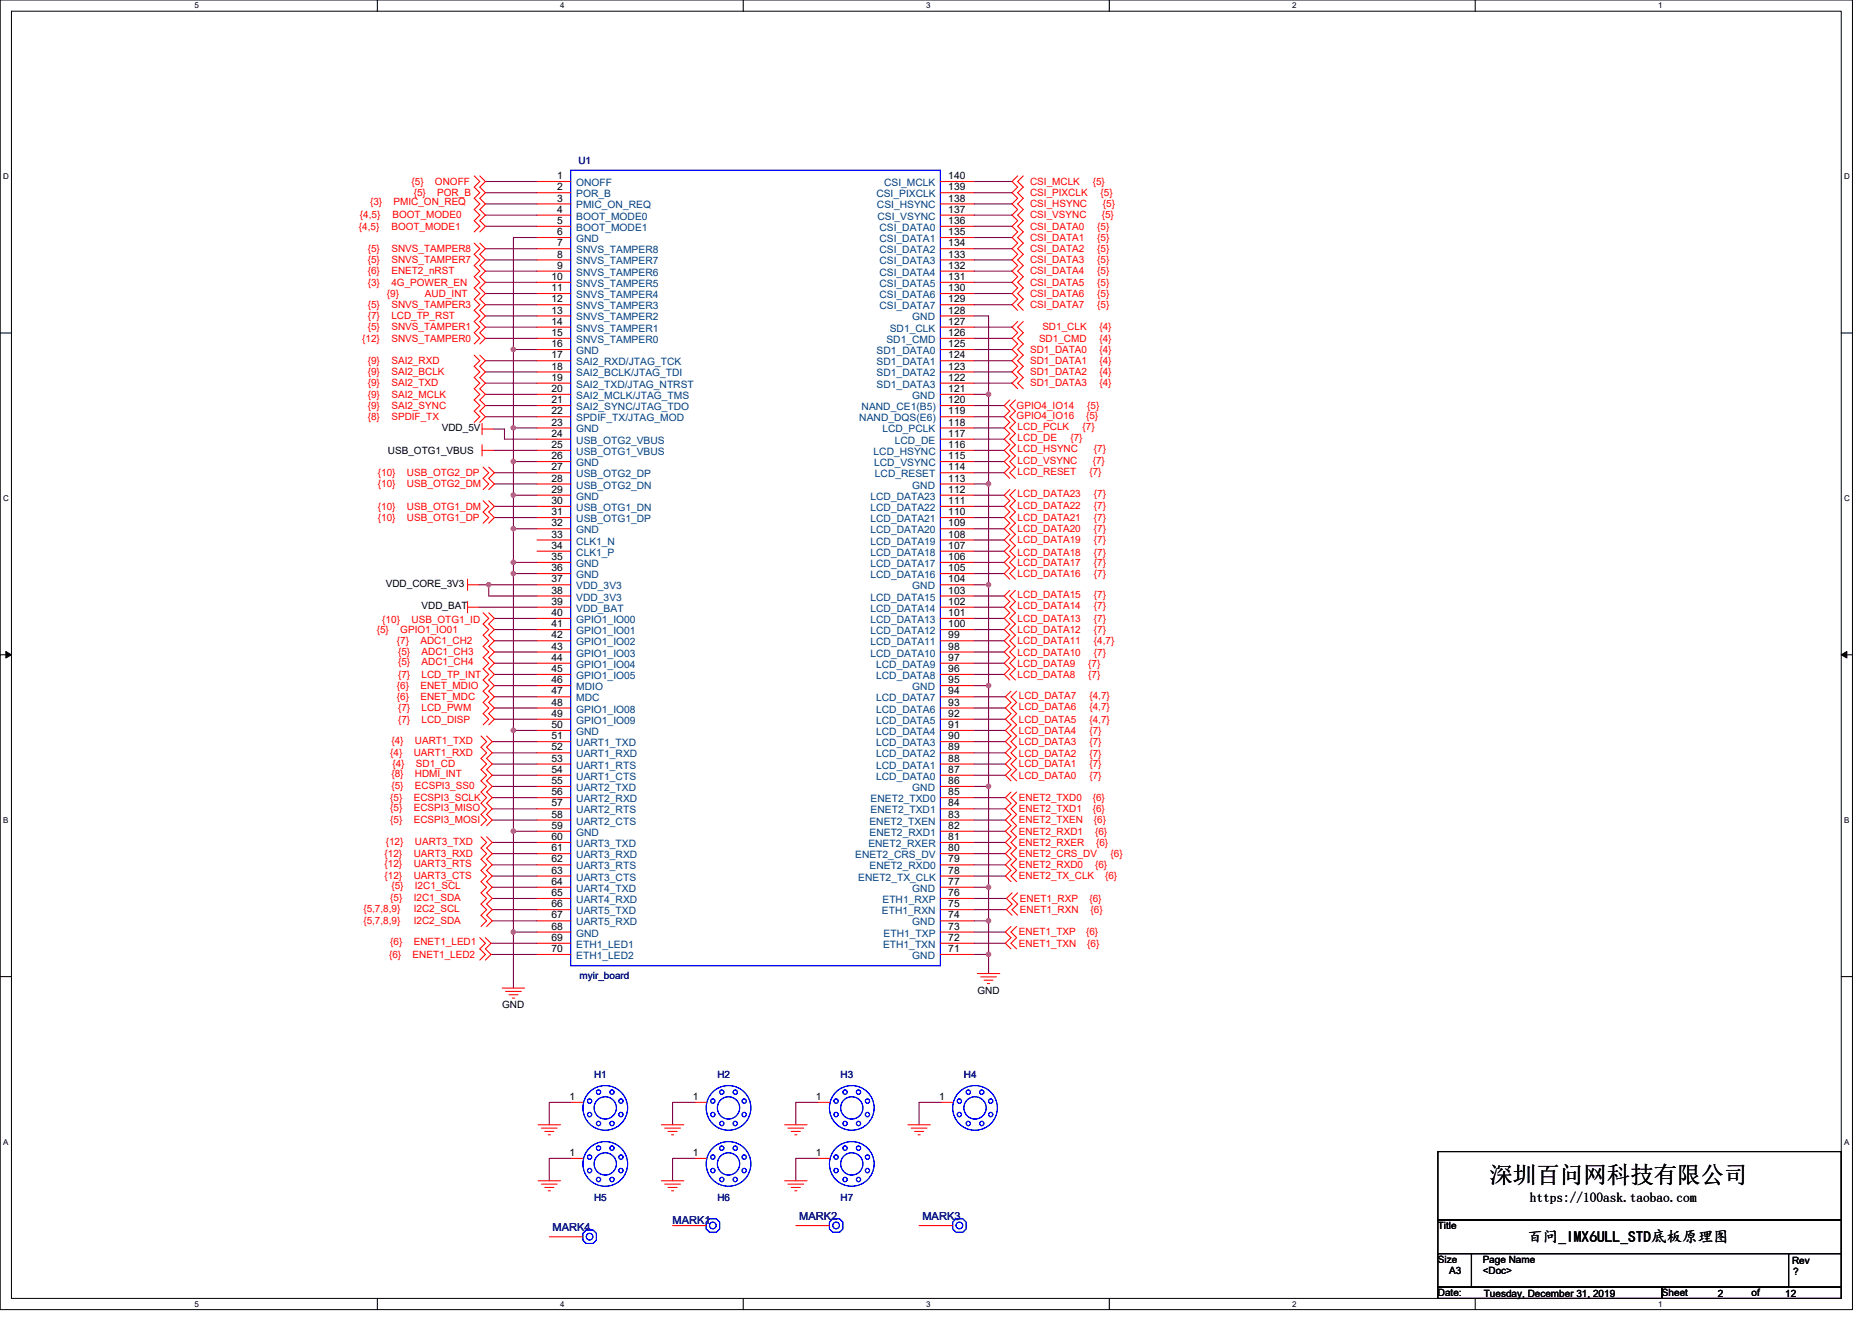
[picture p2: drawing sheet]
<svg xmlns="http://www.w3.org/2000/svg" width="297mm" height="210mm" viewBox="0 0 297 210" stroke-linecap="round" stroke-linejoin="round" font-family="sans-serif">
<path d="M0 0h293.9v207.9h-293.9zM1.8 1.8h290.4v204.3h-290.4z" fill="none" stroke="#000" stroke-width=".16"/>
<g fill="#fff">
<path d="M30.8 .2h.7v1.4h-.7z"/>
<path d="M30.8 206.3h.7v1.4h-.7z"/>
</g>
<path d="M59.9 0v1.8M59.9 206.1v1.8" fill="none" stroke="#000" stroke-width=".17"/>
<g fill="#fff">
<path d="M88.9 .2h.7v1.4h-.7z"/>
<path d="M88.9 206.3h.7v1.4h-.7z"/>
</g>
<path d="M117.9 0v1.8M117.9 206.1v1.8" fill="none" stroke="#000" stroke-width=".17"/>
<g fill="#fff">
<path d="M147 .2h.7v1.4h-.7z"/>
<path d="M147 206.3h.7v1.4h-.7z"/>
</g>
<path d="M176 0v1.8M176 206.1v1.8" fill="none" stroke="#000" stroke-width=".17"/>
<g fill="#fff">
<path d="M205 .2h.7v1.4h-.7z"/>
<path d="M205 206.3h.7v1.4h-.7z"/>
</g>
<path d="M234.1 0v1.8M234.1 206.1v1.8" fill="none" stroke="#000" stroke-width=".17"/>
<g fill="#fff">
<path d="M263.1 .2h.7v1.4h-.7z"/>
<path d="M263.1 206.3h.7v1.4h-.7z"/>
<path d="M.5 27.3h.9v1.4h-.9z"/>
<path d="M292.6 27.3h.9v1.4h-.9z"/>
<path d="M.5 78.4h.9v1.4h-.9z"/>
<path d="M292.6 78.4h.9v1.4h-.9z"/>
</g>
<path d="M0 52.9h1.8M292.2 52.9h1.7" fill="none" stroke="#000" stroke-width=".17"/>
<g fill="#fff">
<path d="M.5 129.5h.8v1.4h-.8z"/>
<path d="M292.6 129.5h.9v1.4h-.9z"/>
</g>
<path d="M0 103.9h1.8M292.2 103.9h1.7" fill="none" stroke="#000" stroke-width=".17"/>
<path d="M.9 103.4l.9 .5-.9 .5zM292.2 103.9l.8-.5v1z" fill="#000" stroke="#000" stroke-width=".16"/>
<g fill="#fff">
<path d="M.5 180.5h.8v1.4h-.8z"/>
<path d="M292.6 180.5h.9v1.4h-.9z"/>
</g>
<path d="M0 155h1.8M292.2 155h1.7M228.2 182.8h64v10.8h-64zM228.2 193.6h64v5.4h-64zM228.2 199h5.3v5.3h-5.3zM233.5 199h50.3v5.3h-50.3zM283.8 199h8.4v5.3h-8.4zM228.2 204.3h35.5v1.8h-35.5zM263.7 204.3h28.5v1.8h-28.5z" fill="none" stroke="#000" stroke-width=".17"/>
<g fill="none" stroke="#800040" stroke-width=".17">
<path d="M77 39.5h8.2M77 35.9h8.2M77 34.1h8.2M77 32.4h8.2M77 28.8h8.2M77 30.6h8.2M85.2 37.7h-3.7v17.8M154.6 39.5h6M154.6 37.7h6M154.6 35.9h6M154.6 34.1h6M154.6 32.4h6"/>
<path d="M154.6 30.6h6M154.6 28.8h6M77 59h8.2M77 57.3h8.2M77 53.7h8.2M77 51.9h8.2M77 50.1h8.2M77 48.4h8.2M77 46.6h8.2M77 44.8h8.2M77 43h8.2M77 41.3h8.2"/>
<path d="M81.5 55.5h3.7M81.5 55.5v12.4M154.6 48.4h6M154.6 46.6h6M154.6 44.8h6M154.6 43h6M154.6 41.3h6M154.6 50.1h2.3v12.5M154.6 59h6M154.6 57.3h6M154.6 55.5h6M154.6 53.7h6"/>
<path d="M154.6 51.9h6M77 64.4h8.2M77 62.6h8.2M77 60.8h8.2M77 66.1h8.2M78.3 71.5h6.9M78.3 68.1h1.7v1.6h5.2M78.4 75h6.8M78.4 76.8h6.8M81.5 78.6h3.7M81.5 78.6v5.3M81.5 73.3h3.7"/>
<path d="M81.5 73.3v5.3M81.5 67.9h3.7M81.5 67.9v5.4M154.6 78.6h4.7M154.6 75h4.7M154.6 73.3h4.7M154.6 71.5h4.7M154.6 69.7h4.7M154.6 67.9h4.7M154.6 76.8h2.3M154.6 60.8h6M154.6 62.6h2.3"/>
<path d="M154.6 66.1h4.7M154.6 64.4h4.7M156.9 62.6v14.2M156.9 76.8v16M76 92.8h1.6M76 96.4h9.2M77.6 92.8v1.8h7.6M77.6 92.8h7.6M78.4 99.9h6.8M78.4 98.1h6.8M78.4 80.4h6.8M78.4 82.1h6.8"/>
<path d="M81.5 91h3.7M81.5 89.3h3.7M81.5 89.3v26.6M85.2 83.9h-3.7v5.4M154.6 94.6h4.7M154.6 91h4.7M154.6 89.3h4.7M154.6 87.5h4.7M154.6 85.7h4.7M154.6 83.9h4.7M154.6 82.1h4.7M154.6 80.4h4.7"/>
<path d="M154.6 99.9h4.7M154.6 98.1h4.7M154.6 96.4h4.7M154.6 92.8h2.3M156.9 92.8v16M78.1 117.7h7.1M78.1 119.5h7.1M78.4 108.8h6.8M78.4 110.6h6.8M78.4 112.4h6.8M78.4 114.2h6.8M78.4 107h6.8"/>
<path d="M78.4 105.3h6.8M78.4 103.5h6.8M78.4 101.7h6.8M81.5 115.9h3.7M81.5 115.9v16M154.6 119.5h4.9M154.6 117.7h4.9M154.6 115.9h4.9M154.6 114.2h4.9M154.6 112.4h4.9M154.6 110.6h4.9M154.6 107h4.7"/>
<path d="M154.6 105.3h4.7M154.6 103.5h4.7M154.6 101.7h4.7M154.6 108.8h2.3M156.9 108.8v16h-2.3M78.1 121.3h7.1M78.1 133.7h7.1M78.1 135.5h7.1M78.1 137.3h7.1M78.1 139h7.1M78.1 124.8h7.1M78.1 126.6h7.1"/>
<path d="M78.1 128.4h7.1M78.1 130.2h7.1M78.1 123h7.1M81.5 131.9h3.7M81.5 131.9v16M154.6 139h4.9M154.6 137.3h4.9M154.6 133.7h4.9M154.6 131.9h4.9M154.6 130.2h4.9M154.6 128.4h4.9M154.6 126.6h4.9"/>
<path d="M154.6 123h4.9M154.6 121.3h4.9M154.6 135.5h4.9M156.9 124.8v16M77.9 149.7h7.3M77.9 151.5h7.3M78.1 140.8h7.1M78.1 142.6h7.1M78.1 144.4h7.1M78.1 146.2h7.1M81.5 147.9h3.7M81.5 147.9v8.9"/>
<path d="M154.6 149.7h4.9M154.6 147.9h4.9M154.6 142.6h5.1M154.6 144.4h5.1M154.6 151.5h2.3M154.6 140.8h2.3M154.6 146.2h2.3M156.9 140.8v5.4M156.9 146.2v5.3M156.9 151.5v3M90.7 175h-3.5v3.5M110.3 175h-3.6v3.5"/>
<path d="M129.8 175h-3.5v3.5M149.4 175h-3.6v3.5M90.7 183.9h-3.5v3.5M110.3 183.9h-3.6v3.5M129.8 183.9h-3.5v3.5"/>
</g>
<g fill="#f0f" stroke="#f0f" stroke-width=".17">
<circle cx="77.5" cy="92.8" r=".34"/>
<circle cx="81.5" cy="55.5" r=".35"/>
<circle cx="81.5" cy="67.9" r=".35"/>
<circle cx="81.5" cy="89.2" r=".35"/>
<circle cx="81.5" cy="91" r=".35"/>
<circle cx="81.5" cy="115.9" r=".35"/>
<circle cx="81.5" cy="131.9" r=".35"/>
<circle cx="156.9" cy="62.6" r=".35"/>
<circle cx="156.9" cy="76.8" r=".35"/>
<circle cx="156.9" cy="92.8" r=".35"/>
<circle cx="156.9" cy="108.8" r=".35"/>
<circle cx="156.9" cy="124.8" r=".35"/>
<circle cx="156.9" cy="140.8" r=".35"/>
<circle cx="156.9" cy="146.1" r=".35"/>
<circle cx="156.9" cy="151.5" r=".35"/>
<circle cx="81.5" cy="147.9" r=".35"/>
<circle cx="81.5" cy="78.6" r=".35"/>
<circle cx="81.5" cy="83.9" r=".35"/>
<circle cx="81.5" cy="73.2" r=".35"/>
</g>
<g fill="none" stroke="#f00" stroke-width=".17">
<path d="M75.2 38.6l.9 .9-.9 .9 .9 .9-.9 .8 .9 .9-.9 .9 .9 .9-.9 .9 .9 .9-.9 .9 .9 .9-.9 .9 .9 .8-.9 .9 .9 .9-.9 .9 .9 .9-.9 .9M75.2 27.9l.9 .9-.9 .9 .9 .9-.9 .9 .9 .9-.9 .9 .9 .8-.9 .9 .9 .9-.9 .9M76.1 38.6l.9 .9-.9 .9 .9 .9-.9 .8 .9 .9-.9 .9 .9 .9-.9 .9 .9 .9-.9 .9 .9 .9-.9 .9 .9 .8-.9 .9 .9 .9-.9 .9 .9 .9-.9 .9M76.1 27.9l.9 .9-.9 .9 .9 .9-.9 .9 .9 .9-.9 .9 .9 .8-.9 .9 .9 .9-.9 .9M85.2 28.8h5.3M85.2 30.6h5.3M85.2 32.4h5.3M85.2 34.1h5.3M85.2 35.9h5.3M85.2 37.7h5.3M85.2 39.5h5.3M149.2 28.8h5.4"/>
<path d="M149.2 30.6h5.4M149.2 32.4h5.4M149.2 34.1h5.4M149.2 35.9h5.4M149.2 37.7h5.4M149.2 39.5h5.4M161.5 27.9l-.9 .9 .9 .9-.9 .9 .9 .9-.9 .9 .9 .9-.9 .8 .9 .9-.9 .9 .9 .9-.9 .9 .9 .9-.9 .9 .9 .9-.9 .9 .9 .8-.9 .9 .9 .9-.9 .9 .9 .9-.9 .9 .9 .9-.9 .9 .9 .9M162.4 27.9l-.9 .9 .9 .9-.9 .9 .9 .9-.9 .9 .9 .9-.9 .8 .9 .9-.9 .9 .9 .9-.9 .9 .9 .9-.9 .9 .9 .9-.9 .9 .9 .8-.9 .9 .9 .9-.9 .9 .9 .9-.9 .9 .9 .9-.9 .9 .9 .9M75.2 56.4l.9 .9-.9 .8 .9 .9-.9 .9 .9 .9-.9 .9 .9 .9-.9 .9 .9 .9-.9 .9 .9 .8-.9 .9M76.1 56.4l.9 .9-.9 .8 .9 .9-.9 .9 .9 .9-.9 .9 .9 .9-.9 .9 .9 .9-.9 .9 .9 .8-.9 .9M85.2 41.3h5.3M85.2 43h5.3"/>
<path d="M85.2 44.8h5.3M85.2 46.6h5.3M85.2 48.4h5.3M85.2 50.1h5.3M85.2 51.9h5.3M85.2 53.7h5.3M85.2 55.5h5.3M85.2 57.3h5.3M85.2 59h5.3M149.2 41.3h5.4M149.2 43h5.4M149.2 44.8h5.4"/>
<path d="M149.2 46.6h5.4M149.2 48.4h5.4M149.2 50.1h5.4M149.2 51.9h5.4M149.2 53.7h5.4M149.2 55.5h5.4M149.2 57.3h5.4M149.2 59h5.4M161.5 51l-.9 .9 .9 .9-.9 .9 .9 .9-.9 .9 .9 .9-.9 .9 .9 .8-.9 .9 .9 .9-.9 .9 .9 .9M162.4 51l-.9 .9 .9 .9-.9 .9 .9 .9-.9 .9 .9 .9-.9 .9 .9 .8-.9 .9 .9 .9-.9 .9 .9 .9M76.5 68.1h1.8M76.5 67.2v1.8"/>
<path d="M76.5 71.5h1.8M76.5 70.6v1.8M76.7 74.1l.9 .9-.9 .9 .9 .9-.9 .9M76.7 79.5l.9 .9-.9 .9 .9 .8-.9 .9M77.6 74.1l.8 .9-.8 .9 .8 .9-.8 .9M77.6 79.5l.8 .9-.8 .9 .8 .8-.8 .9M85.2 60.8h5.3M85.2 62.6h5.3M85.2 64.4h5.3M85.2 66.1h5.3M85.2 67.9h5.3M85.2 69.7h5.3"/>
<path d="M85.2 71.5h5.3M85.2 73.3h5.3M85.2 75h5.3M85.2 76.8h5.3M85.2 78.6h5.3M149.2 60.8h5.4M149.2 62.6h5.4M149.2 64.4h5.4M149.2 66.1h5.4M149.2 67.9h5.4M149.2 69.7h5.4M149.2 71.5h5.4"/>
<path d="M149.2 73.3h5.4M149.2 75h5.4M149.2 76.8h5.4M149.2 78.6h5.4M160.2 77.7l-.9 .9 .9 .9-.9 .9 .9 .9-.9 .8 .9 .9-.9 .9 .9 .9-.9 .9 .9 .9-.9 .9 .9 .9-.9 .9 .9 .8-.9 .9 .9 .9M160.2 63.5l-.9 .9 .9 .9-.9 .8 .9 .9-.9 .9 .9 .9-.9 .9 .9 .9-.9 .9 .9 .9-.9 .9 .9 .8-.9 .9 .9 .9M161.1 77.7l-.9 .9 .9 .9-.9 .9 .9 .9-.9 .8 .9 .9-.9 .9 .9 .9-.9 .9 .9 .9-.9 .9 .9 .9-.9 .9 .9 .8-.9 .9 .9 .9M161.1 63.5l-.9 .9 .9 .9-.9 .8 .9 .9-.9 .9 .9 .9-.9 .9 .9 .9-.9 .9 .9 .9-.9 .9 .9 .8-.9 .9 .9 .9M74.2 96.4h1.8M74.2 95.5v1.8M74.2 92.8h1.8M74.2 91.9v1.8"/>
<path d="M76.7 97.3l.9 .8-.9 .9 .9 .9-.9 .9 .9 .9-.9 .9 .9 .9-.9 .9 .9 .9-.9 .9 .9 .8-.9 .9 .9 .9-.9 .9 .9 .9-.9 .9 .9 .9-.9 .9 .9 .9-.9 .8M77.6 97.3l.8 .8-.8 .9 .8 .9-.8 .9 .8 .9-.8 .9 .8 .9-.8 .9 .8 .9-.8 .9 .8 .8-.8 .9 .8 .9-.8 .9 .8 .9-.8 .9 .8 .9-.8 .9 .8 .9-.8 .8M85.2 80.4h5.3M85.2 82.1h5.3M85.2 83.9h5.3M85.2 85.7h5.3M85.2 87.5h5.3M85.2 89.3h5.3M85.2 91h5.3M85.2 92.8h5.3M85.2 94.6h5.3M85.2 96.4h5.3"/>
<path d="M85.2 98.1h5.3M85.2 99.9h5.3M149.2 80.4h5.4M149.2 82.1h5.4M149.2 83.9h5.4M149.2 85.7h5.4M149.2 87.5h5.4M149.2 89.3h5.4M149.2 91h5.4M149.2 92.8h5.4M149.2 94.6h5.4M149.2 96.4h5.4"/>
<path d="M149.2 98.1h5.4M149.2 99.9h5.4M160.2 93.7l-.9 .9 .9 .9-.9 .9 .9 .9-.9 .8 .9 .9-.9 .9 .9 .9-.9 .9 .9 .9-.9 .9 .9 .9-.9 .9 .9 .9-.9 .8 .9 .9M161.1 93.7l-.9 .9 .9 .9-.9 .9 .9 .9-.9 .8 .9 .9-.9 .9 .9 .9-.9 .9 .9 .9-.9 .9 .9 .9-.9 .9 .9 .9-.9 .8 .9 .9M76.3 116.8l.9 .9-.9 .9 .9 .9-.9 .9 .9 .9-.9 .9 .9 .8-.9 .9 .9 .9-.9 .9 .9 .9-.9 .9 .9 .9-.9 .9 .9 .9-.9 .8M77.2 116.8l.9 .9-.9 .9 .9 .9-.9 .9 .9 .9-.9 .9 .9 .8-.9 .9 .9 .9-.9 .9 .9 .9-.9 .9 .9 .9-.9 .9 .9 .9-.9 .8M85.2 101.7h5.3M85.2 103.5h5.3M85.2 105.3h5.3M85.2 107h5.3M85.2 108.8h5.3M85.2 110.6h5.3"/>
<path d="M85.2 112.4h5.3M85.2 114.2h5.3M85.2 115.9h5.3M85.2 117.7h5.3M85.2 119.5h5.3M149.2 101.7h5.4M149.2 103.5h5.4M149.2 105.3h5.4M149.2 107h5.4M149.2 108.8h5.4M149.2 110.6h5.4M149.2 112.4h5.4"/>
<path d="M149.2 114.2h5.4M149.2 115.9h5.4M149.2 117.7h5.4M149.2 119.5h5.4M160.4 109.7l-.9 .9 .9 .9-.9 .9 .9 .9-.9 .9 .9 .8-.9 .9 .9 .9-.9 .9 .9 .9-.9 .9 .9 .9-.9 .9 .9 .9-.9 .8 .9 .9M161.3 109.7l-.9 .9 .9 .9-.9 .9 .9 .9-.9 .9 .9 .8-.9 .9 .9 .9-.9 .9 .9 .9-.9 .9 .9 .9-.9 .9 .9 .9-.9 .8 .9 .9M76.3 132.8l.9 .9-.9 .9 .9 .9-.9 .9 .9 .9-.9 .9 .9 .8-.9 .9 .9 .9-.9 .9 .9 .9-.9 .9 .9 .9-.9 .9 .9 .9-.9 .8M77.2 132.8l.9 .9-.9 .9 .9 .9-.9 .9 .9 .9-.9 .9 .9 .8-.9 .9 .9 .9-.9 .9 .9 .9-.9 .9 .9 .9-.9 .9 .9 .9-.9 .8M85.2 121.3h5.3M85.2 123h5.3M85.2 124.8h5.3M85.2 126.6h5.3"/>
<path d="M85.2 128.4h5.3M85.2 130.2h5.3M85.2 131.9h5.3M85.2 133.7h5.3M85.2 135.5h5.3M85.2 137.3h5.3M85.2 139h5.3M149.2 121.3h5.4M149.2 123h5.4M149.2 124.8h5.4M149.2 126.6h5.4M149.2 128.4h5.4"/>
<path d="M149.2 130.2h5.4M149.2 131.9h5.4M149.2 133.7h5.4M149.2 135.5h5.4M149.2 137.3h5.4M149.2 139h5.4M160.4 125.7l-.9 .9 .9 .9-.9 .9 .9 .9-.9 .9 .9 .8-.9 .9 .9 .9-.9 .9 .9 .9-.9 .9 .9 .9-.9 .9 .9 .9-.9 .8 .9 .9M161.3 125.7l-.9 .9 .9 .9-.9 .9 .9 .9-.9 .9 .9 .8-.9 .9 .9 .9-.9 .9 .9 .9-.9 .9 .9 .9-.9 .9 .9 .9-.9 .8 .9 .9M76.1 148.8l.9 .9-.9 .9 .9 .9-.9 .9M77 148.8l.9 .9-.9 .9 .9 .9-.9 .9M79.7 156.8h3.5M80.2 157.4h2.5"/>
<path d="M80.8 157.9h1.4M81.3 158.4h.4M85.2 140.8h5.3M85.2 142.6h5.3M85.2 144.4h5.3M85.2 146.2h5.3M85.2 147.9h5.3M85.2 149.7h5.3M85.2 151.5h5.3M149.2 140.8h5.4M149.2 142.6h5.4M149.2 144.4h5.4"/>
<path d="M149.2 146.2h5.4M149.2 147.9h5.4M149.2 149.7h5.4M149.2 151.5h5.4M155.1 154.5h3.5M155.6 155h2.5M156.1 155.6h1.5M156.7 156.1h.3M160.4 147l-.9 .9 .9 .9-.9 .9 .9 .9M160.6 141.7l-.9 .9 .9 .9-.9 .9 .9 .9M161.3 147l-.9 .9 .9 .9-.9 .9 .9 .9M161.5 141.7l-.9 .9 .9 .9-.9 .9 .9 .9"/>
<path d="M85.4 178.5h3.5M85.9 179h2.5M86.4 179.6h1.5M90.7 175h1.8M104.9 178.5h3.6M105.5 179h2.5M106 179.6h1.4M110.3 175h1.8M124.5 178.5h3.6M125 179h2.5M125.6 179.6h1.4M129.8 175h1.8"/>
<path d="M144.1 178.5h3.5M144.6 179h2.5M145.1 179.6h1.5M149.4 175h1.8M85.4 187.4h3.5M85.9 187.9h2.5M86.4 188.5h1.5M87 189h.3M87 180.1h.3M87.2 196.3h5.3M90.7 183.9h1.8M104.9 187.4h3.6"/>
<path d="M105.5 187.9h2.5M106 188.5h1.4M106.5 180.1h.4M106.5 189h.4M106.7 194.5h5.4M110.3 183.9h1.8M124.5 187.4h3.6M125 187.9h2.5M125.6 188.5h1.4M126.1 180.1h.3M126.1 189h.3M126.3 194.5h5.3"/>
<path d="M129.8 183.9h1.8M145.7 180.1h.3M145.8 194.5h5.4"/>
</g>
<g fill="none" stroke="#00f" stroke-width=".17">
<path d="M90.5 27h58.7v126.3h-58.7zM92.5 196.3h.1M93 195.2h1.1l.5 .5v1.1l-.5 .6h-1.1l-.5-.6v-1.1zM112.1 194.5h.1M112.6 193.4h1.1l.5 .6v1.1l-.5 .5h-1.1l-.5-.5v-1.1zM131.6 194.5h.1M132.1 193.4h1.1l.5 .6v1.1l-.5 .5h-1.1l-.5-.5v-1.1zM151.2 194.5h.1M151.7 193.4h1.1l.5 .6v1.1l-.5 .5h-1.1l-.5-.5v-1.1z"/>
<circle cx="93.5" cy="174.8" r=".34"/>
<circle cx="93.5" cy="176.9" r=".34"/>
<circle cx="95" cy="178.3" r=".34"/>
<circle cx="95" cy="173.3" r=".34"/>
<circle cx="96" cy="175.8" r="3.5"/>
<circle cx="96" cy="175.8" r="1.77"/>
<circle cx="97.1" cy="173.3" r=".34"/>
<circle cx="97.1" cy="178.3" r=".34"/>
<circle cx="98.5" cy="176.9" r=".34"/>
<circle cx="98.5" cy="174.8" r=".34"/>
<circle cx="113.1" cy="174.8" r=".34"/>
<circle cx="113.1" cy="176.9" r=".34"/>
<circle cx="114.5" cy="173.3" r=".34"/>
<circle cx="114.5" cy="178.3" r=".34"/>
<circle cx="115.6" cy="175.8" r="3.5"/>
<circle cx="115.6" cy="175.8" r="1.77"/>
<circle cx="116.7" cy="173.3" r=".34"/>
<circle cx="116.7" cy="178.3" r=".34"/>
<circle cx="118.1" cy="174.8" r=".34"/>
<circle cx="118.1" cy="176.9" r=".34"/>
<circle cx="132.7" cy="176.9" r=".34"/>
<circle cx="132.7" cy="174.8" r=".34"/>
<circle cx="134.1" cy="178.3" r=".34"/>
<circle cx="134.1" cy="173.3" r=".34"/>
<circle cx="135.2" cy="175.8" r="3.5"/>
<circle cx="135.2" cy="175.8" r="1.77"/>
<circle cx="136.2" cy="173.3" r=".34"/>
<circle cx="136.2" cy="178.3" r=".34"/>
<circle cx="137.6" cy="176.9" r=".34"/>
<circle cx="137.6" cy="174.8" r=".34"/>
<circle cx="152.2" cy="176.9" r=".34"/>
<circle cx="152.2" cy="174.8" r=".34"/>
<circle cx="153.6" cy="178.3" r=".34"/>
<circle cx="153.6" cy="173.3" r=".34"/>
<circle cx="154.7" cy="175.8" r="3.5"/>
<circle cx="154.7" cy="175.8" r="1.77"/>
<circle cx="155.8" cy="173.3" r=".34"/>
<circle cx="155.8" cy="178.3" r=".34"/>
<circle cx="157.2" cy="176.9" r=".34"/>
<circle cx="157.2" cy="174.8" r=".34"/>
<circle cx="93.5" cy="183.6" r=".34"/>
<circle cx="93.5" cy="185.8" r=".34"/>
<circle cx="93.6" cy="196.3" r=".53"/>
<circle cx="95" cy="182.2" r=".34"/>
<circle cx="95" cy="187.2" r=".34"/>
<circle cx="96" cy="184.7" r="3.5"/>
<circle cx="96" cy="184.7" r="1.77"/>
<circle cx="97.1" cy="182.2" r=".34"/>
<circle cx="97.1" cy="187.2" r=".34"/>
<circle cx="98.5" cy="183.6" r=".34"/>
<circle cx="98.5" cy="185.8" r=".34"/>
<circle cx="113.1" cy="183.6" r=".34"/>
<circle cx="113.1" cy="185.8" r=".34"/>
<circle cx="113.1" cy="194.5" r=".53"/>
<circle cx="114.5" cy="187.2" r=".34"/>
<circle cx="114.5" cy="182.2" r=".34"/>
<circle cx="115.6" cy="184.7" r="3.5"/>
<circle cx="115.6" cy="184.7" r="1.77"/>
<circle cx="116.7" cy="182.2" r=".34"/>
<circle cx="116.7" cy="187.2" r=".34"/>
<circle cx="118.1" cy="183.6" r=".34"/>
<circle cx="118.1" cy="185.8" r=".34"/>
<circle cx="132.7" cy="183.6" r=".34"/>
<circle cx="132.7" cy="185.8" r=".34"/>
<circle cx="132.7" cy="194.5" r=".53"/>
<circle cx="134.1" cy="182.2" r=".34"/>
<circle cx="134.1" cy="187.2" r=".34"/>
<circle cx="135.2" cy="184.7" r="3.5"/>
<circle cx="135.2" cy="184.7" r="1.77"/>
<circle cx="136.2" cy="182.2" r=".34"/>
<circle cx="136.2" cy="187.2" r=".34"/>
<circle cx="137.6" cy="183.6" r=".34"/>
<circle cx="137.6" cy="185.8" r=".34"/>
<circle cx="152.2" cy="194.5" r=".53"/>
</g>
<text font-size="3.7" x="236.3" y="187.7">深圳百问网科技有限公司</text>
<text font-size="2.5" x="242.4" y="197.2">百问_IMX6ULL_STD底板原理图</text>
<text font-size="2.1" x="242.7" y="190.8">https://100ask.taobao.com</text>
<g font-size="1.8" fill="#000080">
<text x="87.7" y="195.4">MARK4</text>
<text x="106.7" y="194.3">MARK1</text>
<text x="126.8" y="193.6">MARK2</text>
<text x="146.4" y="193.6">MARK3</text>
</g>
<g font-size="1.6" fill="#f00">
<text x="65.3" y="29.3">{5}</text>
<text x="69" y="29.3">ONOFF</text>
<text x="163.4" y="29.3">CSI_MCLK</text>
<text x="173.4" y="29.3">{5}</text>
<text x="57.1" y="34.7">{4,5}</text>
<text x="58.7" y="32.5">{3}</text>
<text x="62.3" y="34.7">BOOT_MODE0</text>
<text x="62.4" y="32.5">PMIC_ON_REQ</text>
<text x="65.7" y="31.1">{5}</text>
<text x="69.4" y="31.1">POR_B</text>
<text x="163.4" y="34.7">CSI_VSYNC</text>
<text x="163.4" y="32.9">CSI_HSYNC</text>
<text x="163.4" y="31.1">CSI_PIXCLK</text>
<text x="174.6" y="31.1">{5}</text>
<text x="174.8" y="34.7">{5}</text>
<text x="175" y="32.9">{5}</text>
<text x="56.9" y="36.4">{4,5}</text>
<text x="58.4" y="41.8">{5}</text>
<text x="58.4" y="40">{5}</text>
<text x="62.1" y="41.8">SNVS_TAMPER7</text>
<text x="62.1" y="40">SNVS_TAMPER8</text>
<text x="62.1" y="36.4">BOOT_MODE1</text>
<text x="163.4" y="40">CSI_DATA2</text>
<text x="163.4" y="41.8">CSI_DATA3</text>
<text x="163.4" y="38.2">CSI_DATA1</text>
<text x="163.4" y="36.4">CSI_DATA0</text>
<text x="174.1" y="40">{5}</text>
<text x="174.1" y="41.8">{5}</text>
<text x="174.1" y="38.2">{5}</text>
<text x="174.1" y="36.4">{5}</text>
<text x="58.4" y="43.6">{6}</text>
<text x="58.4" y="45.3">{3}</text>
<text x="61.4" y="47.1">{9}</text>
<text x="62.1" y="43.6">ENET2_nRST</text>
<text x="62.1" y="45.3">4G_POWER_EN</text>
<text x="67.4" y="47.1">AUD_INT</text>
<text x="163.4" y="47.1">CSI_DATA6</text>
<text x="163.4" y="43.6">CSI_DATA4</text>
<text x="163.4" y="45.3">CSI_DATA5</text>
<text x="174.1" y="47.1">{5}</text>
<text x="174.1" y="43.6">{5}</text>
<text x="174.1" y="45.3">{5}</text>
<text x="58.4" y="52.5">{5}</text>
<text x="58.4" y="50.7">{7}</text>
<text x="58.4" y="48.9">{5}</text>
<text x="62.1" y="52.5">SNVS_TAMPER1</text>
<text x="62.1" y="50.7">LCD_TP_RST</text>
<text x="62.1" y="48.9">SNVS_TAMPER3</text>
<text x="163.4" y="48.9">CSI_DATA7</text>
<text x="165.4" y="52.5">SD1_CLK</text>
<text x="174.1" y="48.9">{5}</text>
<text x="174.5" y="52.5">{4}</text>
<text x="57.5" y="54.2">{12}</text>
<text x="58.4" y="59.6">{9}</text>
<text x="58.4" y="57.8">{9}</text>
<text x="62.1" y="59.6">SAI2_BCLK</text>
<text x="62.1" y="57.8">SAI2_RXD</text>
<text x="62.1" y="54.2">SNVS_TAMPER0</text>
<text x="163.4" y="59.6">SD1_DATA2</text>
<text x="163.4" y="56">SD1_DATA0</text>
<text x="163.4" y="57.8">SD1_DATA1</text>
<text x="164.9" y="54.2">SD1_CMD</text>
<text x="174.5" y="54.2">{4}</text>
<text x="174.5" y="59.6">{4}</text>
<text x="174.5" y="56">{4}</text>
<text x="174.5" y="57.8">{4}</text>
<text x="58.4" y="63.1">{9}</text>
<text x="58.4" y="61.3">{9}</text>
<text x="58.4" y="64.9">{9}</text>
<text x="62.1" y="63.1">SAI2_MCLK</text>
<text x="62.1" y="61.3">SAI2_TXD</text>
<text x="62.1" y="64.9">SAI2_SYNC</text>
<text x="161.3" y="64.9">GPIO4_IO14</text>
<text x="163.4" y="61.3">SD1_DATA3</text>
<text x="172.5" y="64.9">{5}</text>
<text x="174.5" y="61.3">{4}</text>
<text x="58.4" y="66.7">{8}</text>
<text x="62.1" y="66.7">SPDIF_TX</text>
<text x="161.3" y="66.5">GPIO4_IO16</text>
<text x="161.5" y="71.8">LCD_HSYNC</text>
<text x="161.5" y="70">LCD_DE</text>
<text x="161.5" y="68.3">LCD_PCLK</text>
<text x="169.8" y="70">{7}</text>
<text x="171.8" y="68.3">{7}</text>
<text x="172.3" y="66.5">{5}</text>
<text x="173.6" y="71.8">{7}</text>
<text x="60" y="75.6">{10}</text>
<text x="60" y="77.3">{10}</text>
<text x="64.6" y="75.6">USB_OTG2_DP</text>
<text x="64.6" y="77.3">USB_OTG2_DM</text>
<text x="161.5" y="75.4">LCD_RESET</text>
<text x="161.5" y="73.6">LCD_VSYNC</text>
<text x="172.9" y="75.4">{7}</text>
<text x="173.4" y="73.6">{7}</text>
<text x="60" y="80.9">{10}</text>
<text x="60" y="82.7">{10}</text>
<text x="64.6" y="80.9">USB_OTG1_DM</text>
<text x="64.6" y="82.7">USB_OTG1_DP</text>
<text x="161.5" y="78.9">LCD_DATA23</text>
<text x="161.5" y="80.7">LCD_DATA22</text>
<text x="161.5" y="82.7">LCD_DATA21</text>
<text x="173.6" y="78.9">{7}</text>
<text x="173.6" y="80.7">{7}</text>
<text x="173.6" y="82.7">{7}</text>
<text x="161.5" y="89.8">LCD_DATA17</text>
<text x="161.5" y="84.5">LCD_DATA20</text>
<text x="161.5" y="88.2">LCD_DATA18</text>
<text x="161.5" y="86.2">LCD_DATA19</text>
<text x="173.6" y="89.8">{7}</text>
<text x="173.6" y="84.5">{7}</text>
<text x="173.6" y="88.2">{7}</text>
<text x="173.6" y="86.2">{7}</text>
<text x="161.5" y="91.6">LCD_DATA16</text>
<text x="161.5" y="94.9">LCD_DATA15</text>
<text x="173.6" y="91.6">{7}</text>
<text x="173.6" y="94.9">{7}</text>
<text x="59.8" y="100.5">{5}</text>
<text x="60.7" y="98.8">{10}</text>
<text x="63.5" y="100.5">GPIO1_IO01</text>
<text x="65.3" y="98.8">USB_OTG1_ID</text>
<text x="161.5" y="100.5">LCD_DATA12</text>
<text x="161.5" y="96.7">LCD_DATA14</text>
<text x="161.5" y="98.7">LCD_DATA13</text>
<text x="173.6" y="100.5">{7}</text>
<text x="173.6" y="96.7">{7}</text>
<text x="173.6" y="98.7">{7}</text>
<text x="63" y="102.2">{7}</text>
<text x="63.2" y="107.6">{7}</text>
<text x="63.2" y="105.6">{5}</text>
<text x="63.2" y="104">{5}</text>
<text x="66.7" y="102.2">ADC1_CH2</text>
<text x="66.9" y="107.6">LCD_TP_INT</text>
<text x="66.9" y="105.6">ADC1_CH4</text>
<text x="66.9" y="104">ADC1_CH3</text>
<text x="161.5" y="105.8">LCD_DATA9</text>
<text x="161.5" y="104.2">LCD_DATA10</text>
<text x="161.5" y="102.2">LCD_DATA11</text>
<text x="161.5" y="107.6">LCD_DATA8</text>
<text x="172.7" y="105.8">{7}</text>
<text x="172.7" y="107.6">{7}</text>
<text x="173.6" y="104.2">{7}</text>
<text x="173.6" y="102.2">{4,7}</text>
<text x="63" y="109.3">{6}</text>
<text x="63" y="111.1">{6}</text>
<text x="63.2" y="112.9">{7}</text>
<text x="66.7" y="109.3">ENET_MDIO</text>
<text x="66.7" y="111.1">ENET_MDC</text>
<text x="66.9" y="112.9">LCD_PWM</text>
<text x="161.7" y="110.9">LCD_DATA7</text>
<text x="161.7" y="112.7">LCD_DATA6</text>
<text x="172.9" y="110.9">{4,7}</text>
<text x="172.9" y="112.7">{4,7}</text>
<text x="62.1" y="118">{4}</text>
<text x="63.2" y="114.7">{7}</text>
<text x="65.8" y="118">UART1_TXD</text>
<text x="66.9" y="114.7">LCD_DISP</text>
<text x="161.7" y="116.5">LCD_DATA4</text>
<text x="161.7" y="118.2">LCD_DATA3</text>
<text x="161.7" y="114.7">LCD_DATA5</text>
<text x="172.9" y="116.5">{7}</text>
<text x="172.9" y="118.2">{7}</text>
<text x="172.9" y="114.7">{4,7}</text>
<text x="61.9" y="120">{4}</text>
<text x="62.1" y="125.2">{5}</text>
<text x="62.1" y="123.4">{8}</text>
<text x="62.3" y="121.8">{4}</text>
<text x="65.7" y="120">UART1_RXD</text>
<text x="65.8" y="125.2">ECSPI3_SS0</text>
<text x="65.8" y="123.4">HDMI_INT</text>
<text x="66" y="121.8">SD1_CD</text>
<text x="161.7" y="121.8">LCD_DATA1</text>
<text x="161.7" y="120.2">LCD_DATA2</text>
<text x="161.7" y="123.6">LCD_DATA0</text>
<text x="172.9" y="121.8">{7}</text>
<text x="172.9" y="120.2">{7}</text>
<text x="172.9" y="123.6">{7}</text>
<text x="61.9" y="128.7">{5}</text>
<text x="61.9" y="130.7">{5}</text>
<text x="61.9" y="127.1">{5}</text>
<text x="65.7" y="128.7">ECSPI3_MISO</text>
<text x="65.7" y="130.7">ECSPI3_MOSI</text>
<text x="65.7" y="127.1">ECSPI3_SCLK</text>
<text x="161.7" y="130.7">ENET2_TXEN</text>
<text x="161.7" y="128.9">ENET2_TXD1</text>
<text x="161.7" y="127.1">ENET2_TXD0</text>
<text x="173.4" y="128.9">{6}</text>
<text x="173.4" y="127.1">{6}</text>
<text x="173.6" y="130.7">{6}</text>
<text x="61" y="137.6">{12}</text>
<text x="61" y="136">{12}</text>
<text x="61.2" y="134">{12}</text>
<text x="65.7" y="137.6">UART3_RTS</text>
<text x="65.7" y="136">UART3_RXD</text>
<text x="65.8" y="134">UART3_TXD</text>
<text x="161.7" y="137.8">ENET2_RXD0</text>
<text x="161.7" y="136">ENET2_CRS_DV</text>
<text x="161.7" y="134.2">ENET2_RXER</text>
<text x="161.7" y="132.5">ENET2_RXD1</text>
<text x="173.8" y="137.8">{6}</text>
<text x="173.8" y="132.5">{6}</text>
<text x="173.9" y="134.2">{6}</text>
<text x="176.2" y="136">{6}</text>
<text x="61" y="139.6">{12}</text>
<text x="61.9" y="142.9">{5}</text>
<text x="62.1" y="141.2">{5}</text>
<text x="65.7" y="142.9">I2C1_SDA</text>
<text x="65.7" y="139.6">UART3_CTS</text>
<text x="65.8" y="141.2">I2C1_SCL</text>
<text x="161.7" y="139.6">ENET2_TX_CLK</text>
<text x="161.8" y="143.1">ENET1_RXP</text>
<text x="172.9" y="143.1">{6}</text>
<text x="175.3" y="139.6">{6}</text>
<text x="57.7" y="144.7">{5,7,8,9}</text>
<text x="57.7" y="146.7">{5,7,8,9}</text>
<text x="65.7" y="144.7">I2C2_SCL</text>
<text x="65.7" y="146.7">I2C2_SDA</text>
<text x="161.7" y="148.5">ENET1_TXP</text>
<text x="161.8" y="144.9">ENET1_RXN</text>
<text x="172.3" y="148.5">{6}</text>
<text x="173" y="144.9">{6}</text>
<text x="61.7" y="152">{6}</text>
<text x="61.9" y="150.1">{6}</text>
<text x="65.5" y="152">ENET1_LED2</text>
<text x="65.7" y="150.1">ENET1_LED1</text>
<text x="161.7" y="150.2">ENET1_TXN</text>
<text x="172.5" y="150.2">{6}</text>
</g>
<g font-size="1.6">
<text x="88.4" y="28.4">1</text>
<text x="150.5" y="28.4">140</text>
<text x="88.4" y="30.2">2</text>
<text x="88.4" y="32">3</text>
<text x="88.4" y="33.8">4</text>
<text x="88.4" y="35.5">5</text>
<text x="150.5" y="33.8">137</text>
<text x="150.5" y="30.2">139</text>
<text x="150.5" y="35.5">136</text>
<text x="150.5" y="32">138</text>
<text x="88.4" y="37.3">6</text>
<text x="88.4" y="39.1">7</text>
<text x="88.4" y="40.9">8</text>
<text x="150.5" y="37.3">135</text>
<text x="150.5" y="39.1">134</text>
<text x="150.5" y="40.9">133</text>
<text x="87.5" y="44.4">10</text>
<text x="87.5" y="46.2">11</text>
<text x="87.5" y="48">12</text>
<text x="88.4" y="42.7">9</text>
<text x="150.5" y="42.7">132</text>
<text x="150.5" y="44.4">131</text>
<text x="150.5" y="46.2">130</text>
<text x="150.5" y="48">129</text>
<text x="87.5" y="49.8">13</text>
<text x="87.5" y="51.5">14</text>
<text x="87.5" y="53.3">15</text>
<text x="150.5" y="49.8">128</text>
<text x="150.5" y="51.5">127</text>
<text x="150.5" y="53.3">126</text>
<text x="87.5" y="55.1">16</text>
<text x="87.5" y="56.9">17</text>
<text x="87.5" y="58.7">18</text>
<text x="150.5" y="55.1">125</text>
<text x="150.5" y="56.9">124</text>
<text x="150.5" y="58.7">123</text>
<text x="87.5" y="60.4">19</text>
<text x="87.5" y="62.2">20</text>
<text x="87.5" y="64">21</text>
<text x="87.5" y="65.8">22</text>
<text x="150.5" y="62.2">121</text>
<text x="150.5" y="60.4">122</text>
<text x="150.5" y="64">120</text>
<text x="150.5" y="65.8">119</text>
<text x="70.1" y="68.5">VDD_5V</text>
<text x="87.5" y="67.5">23</text>
<text x="87.5" y="69.3">24</text>
<text x="87.5" y="71.1">25</text>
<text x="150.5" y="69.3">117</text>
<text x="150.5" y="67.5">118</text>
<text x="150.5" y="71.1">116</text>
<text x="61.5" y="72">USB_OTG1_VBUS</text>
<text x="87.5" y="72.9">26</text>
<text x="87.5" y="74.7">27</text>
<text x="87.5" y="76.4">28</text>
<text x="150.5" y="76.4">113</text>
<text x="150.5" y="74.7">114</text>
<text x="150.5" y="72.9">115</text>
<text x="87.5" y="78.2">29</text>
<text x="87.5" y="80">30</text>
<text x="87.5" y="81.8">31</text>
<text x="87.5" y="83.5">32</text>
<text x="150.5" y="78.2">112</text>
<text x="150.5" y="80">111</text>
<text x="150.5" y="81.8">110</text>
<text x="150.5" y="83.5">109</text>
<text x="87.5" y="85.3">33</text>
<text x="87.5" y="87.1">34</text>
<text x="87.5" y="88.9">35</text>
<text x="150.5" y="85.3">108</text>
<text x="150.5" y="87.1">107</text>
<text x="150.5" y="88.9">106</text>
<text x="61.2" y="93.2">VDD_CORE_3V3</text>
<text x="87.5" y="90.7">36</text>
<text x="87.5" y="92.4">37</text>
<text x="87.5" y="94.2">38</text>
<text x="87.5" y="96">39</text>
<text x="150.5" y="92.4">104</text>
<text x="150.5" y="90.7">105</text>
<text x="150.5" y="94.2">103</text>
<text x="150.5" y="96">102</text>
<text x="66.9" y="96.7">VDD_BAT</text>
<text x="87.5" y="97.8">40</text>
<text x="87.5" y="99.5">41</text>
<text x="87.5" y="101.3">42</text>
<text x="150.5" y="97.8">101</text>
<text x="150.5" y="99.5">100</text>
<text x="150.5" y="101.3">99</text>
<text x="87.5" y="103.1">43</text>
<text x="87.5" y="104.9">44</text>
<text x="87.5" y="106.7">45</text>
<text x="150.5" y="104.9">97</text>
<text x="150.5" y="106.7">96</text>
<text x="150.5" y="103.1">98</text>
<text x="87.5" y="108.4">46</text>
<text x="87.5" y="110.2">47</text>
<text x="87.5" y="112">48</text>
<text x="87.5" y="113.8">49</text>
<text x="150.5" y="108.4">95</text>
<text x="150.5" y="110.2">94</text>
<text x="150.5" y="112">93</text>
<text x="150.5" y="113.8">92</text>
<text x="87.5" y="115.5">50</text>
<text x="87.5" y="117.3">51</text>
<text x="87.5" y="119.1">52</text>
<text x="150.5" y="115.5">91</text>
<text x="150.5" y="117.3">90</text>
<text x="150.5" y="119.1">89</text>
<text x="87.5" y="120.9">53</text>
<text x="87.5" y="122.7">54</text>
<text x="87.5" y="124.4">55</text>
<text x="150.5" y="124.4">86</text>
<text x="150.5" y="120.9">88</text>
<text x="150.5" y="122.7">87</text>
<text x="87.5" y="126.2">56</text>
<text x="87.5" y="128">57</text>
<text x="87.5" y="129.8">58</text>
<text x="87.5" y="131.6">59</text>
<text x="150.5" y="131.6">82</text>
<text x="150.5" y="129.8">83</text>
<text x="150.5" y="126.2">85</text>
<text x="150.5" y="128">84</text>
<text x="87.5" y="133.3">60</text>
<text x="87.5" y="135.1">61</text>
<text x="87.5" y="136.9">62</text>
<text x="150.5" y="136.9">79</text>
<text x="150.5" y="135.1">80</text>
<text x="150.5" y="133.3">81</text>
<text x="87.5" y="138.7">63</text>
<text x="87.5" y="140.4">64</text>
<text x="87.5" y="142.2">65</text>
<text x="87.5" y="144">66</text>
<text x="150.5" y="140.4">77</text>
<text x="150.5" y="144">75</text>
<text x="150.5" y="138.7">78</text>
<text x="150.5" y="142.2">76</text>
<text x="87.5" y="145.8">67</text>
<text x="87.5" y="147.6">68</text>
<text x="87.5" y="149.3">69</text>
<text x="150.5" y="145.8">74</text>
<text x="150.5" y="147.6">73</text>
<text x="150.5" y="149.3">72</text>
<text x="87.5" y="151.1">70</text>
<text x="150.5" y="151.1">71</text>
<text x="79.7" y="160">GND</text>
<text x="155.1" y="157.7">GND</text>
<text x="90.4" y="174.6">1</text>
<text x="109.9" y="174.6">1</text>
<text x="129.5" y="174.6">1</text>
<text x="149" y="174.6">1</text>
<text x="90.4" y="183.5">1</text>
<text x="109.9" y="183.5">1</text>
<text x="129.5" y="183.5">1</text>
<text x="228.2" y="195.1">Title</text>
<text x="228.2" y="200.4">Size</text>
<text x="229.9" y="202.2">A3</text>
<text x="235.3" y="200.4">Page Name</text>
<text x="235.3" y="202.2">&lt;Doc&gt;</text>
<text x="284.3" y="200.6">Rev</text>
<text x="284.5" y="202.3">?</text>
<text x="228.2" y="205.7">Date:</text>
<text x="235.5" y="205.9">Tuesday, December 31, 2019</text>
<text x="263.7" y="205.7">Sheet</text>
<text x="272.6" y="205.9">2</text>
<text x="277.9" y="205.7">of</text>
<text x="283.3" y="205.9">12</text>
</g>
<g font-size="1.6" fill="#004080">
<text x="91.4" y="29.5">ONOFF</text>
<text x="140.3" y="29.5">CSI_MCLK</text>
<text x="91.4" y="31.3">POR_B</text>
<text x="91.4" y="33.1">PMIC_ON_REQ</text>
<text x="91.4" y="34.9">BOOT_MODE0</text>
<text x="139.1" y="31.3">CSI_PIXCLK</text>
<text x="139.1" y="33.1">CSI_HSYNC</text>
<text x="139.2" y="34.9">CSI_VSYNC</text>
<text x="91.4" y="36.6">BOOT_MODE1</text>
<text x="91.4" y="38.4">GND</text>
<text x="91.4" y="40.2">SNVS_TAMPER8</text>
<text x="91.4" y="42">SNVS_TAMPER7</text>
<text x="139.5" y="36.6">CSI_DATA0</text>
<text x="139.5" y="38.4">CSI_DATA1</text>
<text x="139.5" y="40.2">CSI_DATA2</text>
<text x="139.5" y="42">CSI_DATA3</text>
<text x="91.4" y="43.8">SNVS_TAMPER6</text>
<text x="91.4" y="45.5">SNVS_TAMPER5</text>
<text x="91.4" y="47.3">SNVS_TAMPER4</text>
<text x="139.5" y="43.8">CSI_DATA4</text>
<text x="139.5" y="45.5">CSI_DATA5</text>
<text x="139.5" y="47.3">CSI_DATA6</text>
<text x="91.4" y="49.1">SNVS_TAMPER3</text>
<text x="91.4" y="50.9">SNVS_TAMPER2</text>
<text x="91.4" y="52.6">SNVS_TAMPER1</text>
<text x="139.5" y="49.1">CSI_DATA7</text>
<text x="141.2" y="52.6">SD1_CLK</text>
<text x="144.8" y="50.9">GND</text>
<text x="91.4" y="54.4">SNVS_TAMPER0</text>
<text x="91.4" y="56.2">GND</text>
<text x="91.4" y="58">SAI2_RXD/JTAG_TCK</text>
<text x="91.4" y="59.8">SAI2_BCLK/JTAG_TDI</text>
<text x="139.1" y="56.2">SD1_DATA0</text>
<text x="139.1" y="58">SD1_DATA1</text>
<text x="139.1" y="59.8">SD1_DATA2</text>
<text x="140.6" y="54.4">SD1_CMD</text>
<text x="91.4" y="61.5">SAI2_TXD/JTAG_NTRST</text>
<text x="91.4" y="63.3">SAI2_MCLK/JTAG_TMS</text>
<text x="91.4" y="65.1">SAI2_SYNC/JTAG_TDO</text>
<text x="136.7" y="65.1">NAND_CE1(B5)</text>
<text x="139.1" y="61.5">SD1_DATA3</text>
<text x="144.8" y="63.3">GND</text>
<text x="91.4" y="66.9">SPDIF_TX/JTAG_MOD</text>
<text x="91.4" y="68.6">GND</text>
<text x="91.4" y="70.4">USB_OTG2_VBUS</text>
<text x="136.4" y="66.9">NAND_DQS(E6)</text>
<text x="140" y="68.6">LCD_PCLK</text>
<text x="142" y="70.4">LCD_DE</text>
<text x="91.4" y="72.2">USB_OTG1_VBUS</text>
<text x="91.4" y="74">GND</text>
<text x="91.4" y="75.8">USB_OTG2_DP</text>
<text x="91.4" y="77.5">USB_OTG2_DN</text>
<text x="138.6" y="72.2">LCD_HSYNC</text>
<text x="138.7" y="74">LCD_VSYNC</text>
<text x="138.8" y="75.8">LCD_RESET</text>
<text x="144.8" y="77.5">GND</text>
<text x="91.4" y="79.3">GND</text>
<text x="91.4" y="81.1">USB_OTG1_DN</text>
<text x="91.4" y="82.9">USB_OTG1_DP</text>
<text x="138.1" y="79.3">LCD_DATA23</text>
<text x="138.1" y="81.1">LCD_DATA22</text>
<text x="138.1" y="82.9">LCD_DATA21</text>
<text x="91.4" y="84.6">GND</text>
<text x="91.4" y="86.4">CLK1_N</text>
<text x="91.4" y="88.2">CLK1_P</text>
<text x="91.4" y="90">GND</text>
<text x="138.1" y="84.6">LCD_DATA20</text>
<text x="138.1" y="86.4">LCD_DATA19</text>
<text x="138.1" y="88.2">LCD_DATA18</text>
<text x="138.1" y="90">LCD_DATA17</text>
<text x="91.4" y="91.8">GND</text>
<text x="91.4" y="93.5">VDD_3V3</text>
<text x="91.4" y="95.3">VDD_3V3</text>
<text x="138.1" y="91.8">LCD_DATA16</text>
<text x="138.1" y="95.3">LCD_DATA15</text>
<text x="144.8" y="93.5">GND</text>
<text x="91.4" y="97.1">VDD_BAT</text>
<text x="91.4" y="98.9">GPIO1_IO00</text>
<text x="91.4" y="100.6">GPIO1_IO01</text>
<text x="138.1" y="97.1">LCD_DATA14</text>
<text x="138.1" y="98.9">LCD_DATA13</text>
<text x="138.1" y="100.6">LCD_DATA12</text>
<text x="91.4" y="102.4">GPIO1_IO02</text>
<text x="91.4" y="104.2">GPIO1_IO03</text>
<text x="91.4" y="106">GPIO1_IO04</text>
<text x="91.4" y="107.8">GPIO1_IO05</text>
<text x="138.1" y="102.4">LCD_DATA11</text>
<text x="138.1" y="104.2">LCD_DATA10</text>
<text x="139" y="106">LCD_DATA9</text>
<text x="139" y="107.8">LCD_DATA8</text>
<text x="91.4" y="109.5">MDIO</text>
<text x="91.4" y="111.3">MDC</text>
<text x="91.4" y="113.1">GPIO1_IO08</text>
<text x="139" y="111.3">LCD_DATA7</text>
<text x="139" y="113.1">LCD_DATA6</text>
<text x="144.8" y="109.5">GND</text>
<text x="91.4" y="114.9">GPIO1_IO09</text>
<text x="91.4" y="116.6">GND</text>
<text x="91.4" y="118.4">UART1_TXD</text>
<text x="139" y="114.9">LCD_DATA5</text>
<text x="139" y="116.6">LCD_DATA4</text>
<text x="139" y="118.4">LCD_DATA3</text>
<text x="91.4" y="120.2">UART1_RXD</text>
<text x="91.4" y="122">UART1_RTS</text>
<text x="91.4" y="123.8">UART1_CTS</text>
<text x="91.4" y="125.5">UART2_TXD</text>
<text x="139" y="120.2">LCD_DATA2</text>
<text x="139" y="122">LCD_DATA1</text>
<text x="139" y="123.8">LCD_DATA0</text>
<text x="144.8" y="125.5">GND</text>
<text x="91.4" y="127.3">UART2_RXD</text>
<text x="91.4" y="129.1">UART2_RTS</text>
<text x="91.4" y="130.9">UART2_CTS</text>
<text x="138" y="130.9">ENET2_TXEN</text>
<text x="138.2" y="127.3">ENET2_TXD0</text>
<text x="138.2" y="129.1">ENET2_TXD1</text>
<text x="91.4" y="132.7">GND</text>
<text x="91.4" y="134.4">UART3_TXD</text>
<text x="91.4" y="136.2">UART3_RXD</text>
<text x="91.4" y="138">UART3_RTS</text>
<text x="135.7" y="136.2">ENET2_CRS_DV</text>
<text x="137.8" y="134.4">ENET2_RXER</text>
<text x="138" y="132.7">ENET2_RXD1</text>
<text x="138" y="138">ENET2_RXD0</text>
<text x="91.4" y="139.8">UART3_CTS</text>
<text x="91.4" y="141.5">UART4_TXD</text>
<text x="91.4" y="143.3">UART4_RXD</text>
<text x="136.2" y="139.8">ENET2_TX_CLK</text>
<text x="140" y="143.3">ETH1_RXP</text>
<text x="144.8" y="141.5">GND</text>
<text x="91.4" y="145.1">UART5_TXD</text>
<text x="91.4" y="146.9">UART5_RXD</text>
<text x="91.4" y="148.7">GND</text>
<text x="140" y="145.1">ETH1_RXN</text>
<text x="140.2" y="148.7">ETH1_TXP</text>
<text x="144.8" y="146.9">GND</text>
<text x="91.4" y="150.4">ETH1_LED1</text>
<text x="91.4" y="152.2">ETH1_LED2</text>
<text x="140.1" y="150.4">ETH1_TXN</text>
<text x="144.8" y="152.2">GND</text>
</g>
<g font-size="1.6" fill="#000080">
<text x="91.8" y="26">U1</text>
<text x="92" y="155.4">myir_board</text>
<text x="94.3" y="171">H1</text>
<text x="113.8" y="171">H2</text>
<text x="133.4" y="171">H3</text>
<text x="152.9" y="171">H4</text>
<text x="94.3" y="190.6">H5</text>
<text x="113.8" y="190.6">H6</text>
<text x="133.4" y="190.6">H7</text>
</g>
<g font-size="1.3">
<text x="30.8" y="1.3">5</text>
<text x="88.9" y="1.3">4</text>
<text x="147" y="1.3">3</text>
<text x="205" y="1.3">2</text>
<text x="263.1" y="1.3">1</text>
<text x=".5" y="28.4">D</text>
<text x="292.6" y="28.4">D</text>
<text x=".5" y="79.5">C</text>
<text x="292.6" y="79.5">C</text>
<text x=".5" y="130.6">B</text>
<text x="292.6" y="130.6">B</text>
<text x=".5" y="181.7">A</text>
<text x="292.6" y="181.7">A</text>
<text x="30.8" y="207.4">5</text>
<text x="88.9" y="207.4">4</text>
<text x="147" y="207.4">3</text>
<text x="205" y="207.4">2</text>
<text x="263.1" y="207.4">1</text>
</g>
</svg>
